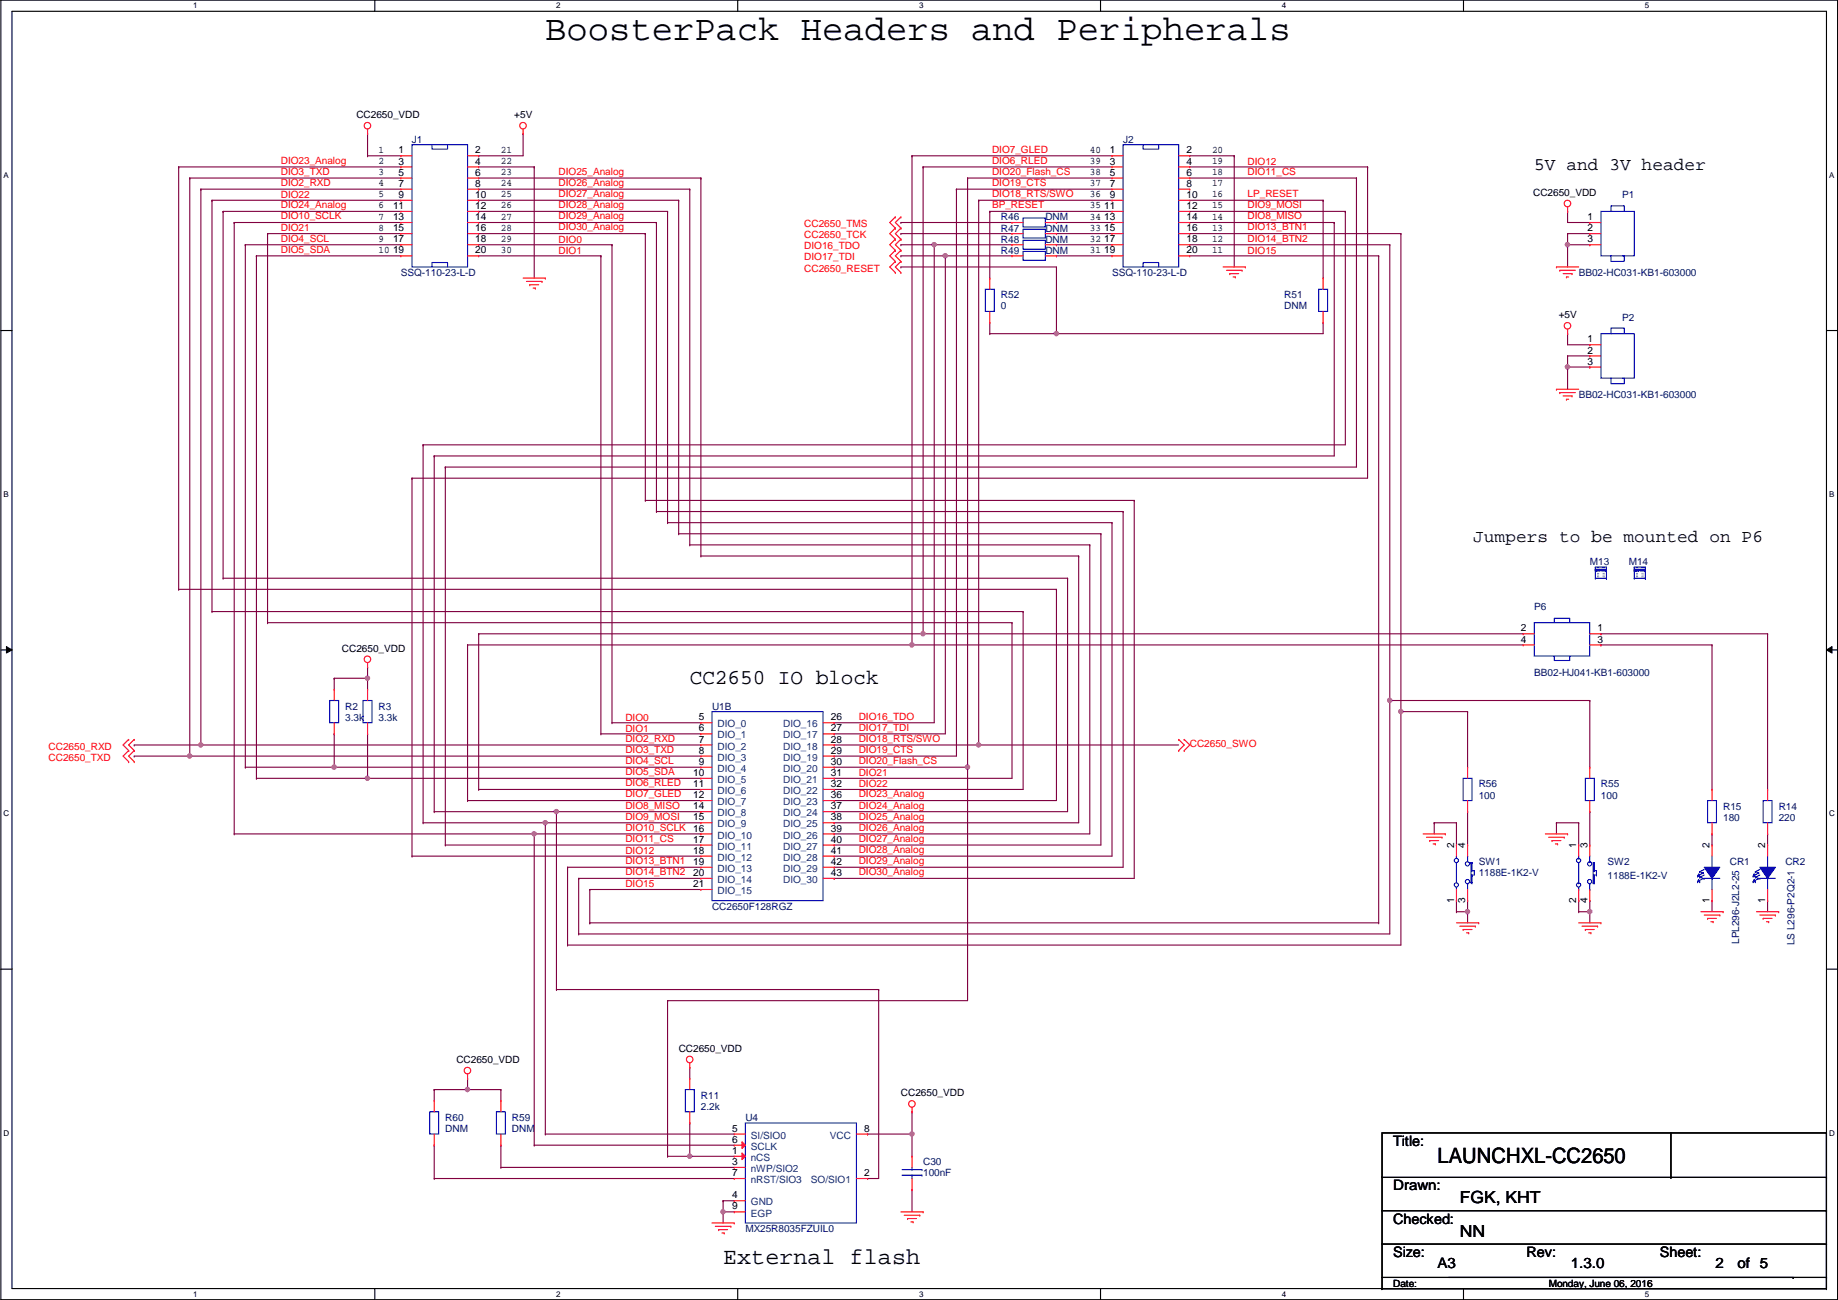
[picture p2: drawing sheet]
<svg xmlns="http://www.w3.org/2000/svg" width="420mm" height="297mm" viewBox="0 0 420 297" stroke-linecap="round" stroke-linejoin="round" font-family="sans-serif">
<path d="M.2 0h419.9v297h-419.9zM2.7 2.6h414.8v291.8h-414.8z" fill="none" stroke="#000" stroke-width=".25"/>
<g fill="#fff">
<path d="M44.2 .3h1v2h-1z"/>
<path d="M44.2 294.7h1v2h-1z"/>
</g>
<path d="M85.7 0v2.6M85.7 294.4v2.6" fill="none" stroke="#000" stroke-width=".25"/>
<g fill="#fff">
<path d="M127.1 .3h1v2h-1z"/>
<path d="M127.1 294.7h1v2h-1z"/>
</g>
<path d="M168.6 0v2.6M168.6 294.4v2.6" fill="none" stroke="#000" stroke-width=".25"/>
<g fill="#fff">
<path d="M210.1 .3h1v2h-1z"/>
<path d="M210.1 294.7h1v2h-1z"/>
</g>
<path d="M251.6 0v2.6M251.6 294.4v2.6" fill="none" stroke="#000" stroke-width=".25"/>
<g fill="#fff">
<path d="M293 .3h1v2h-1z"/>
<path d="M293 294.7h1v2h-1z"/>
</g>
<path d="M334.5 0v2.6M334.5 294.4v2.6" fill="none" stroke="#000" stroke-width=".25"/>
<g fill="#fff">
<path d="M376 .3h1v2h-1z"/>
<path d="M376 294.7h1v2h-1z"/>
<path d="M.8 39h1.2v2h-1.2z"/>
<path d="M418.2 39h1.1v2h-1.1z"/>
<path d="M.8 112h1.2v2h-1.2z"/>
<path d="M418.2 112h1.1v2h-1.1z"/>
</g>
<path d="M.2 75.5h2.5M417.5 75.5h2.6" fill="none" stroke="#000" stroke-width=".25"/>
<g fill="#fff">
<path d="M.8 185h1.3v1.9h-1.3z"/>
<path d="M418.2 185h1.2v1.9h-1.2z"/>
</g>
<path d="M.2 148.5h2.5M417.5 148.5h2.6" fill="none" stroke="#000" stroke-width=".25"/>
<path d="M1.5 147.7l1.2 .8-1.2 .7zM417.5 148.5l1.3-.8v1.5z" fill="#000"/>
<path d="M1.5 147.7l1.2 .8-1.2 .7zM417.5 148.5l1.3-.8v1.5z" fill="none" stroke="#000" stroke-width=".23"/>
<g fill="#fff">
<path d="M.8 257.9h1.3v2h-1.3z"/>
<path d="M418.2 257.9h1.2v2h-1.2z"/>
</g>
<path d="M.2 221.4h2.5M417.5 221.4h2.6" fill="none" stroke="#000" stroke-width=".25"/>
<path d="M358.3 53.4h.1M358.3 55.9h.1M358.3 53.4h5.1M358.3 53.4v7.6M358.3 55.9h5.1M363.4 53.4h.1M363.4 55.9h.1" fill="none" stroke="#800040" stroke-width=".25"/>
<circle cx="358.3" cy="55.9" r=".49" fill="#f0f"/>
<circle cx="358.3" cy="55.9" r=".49" fill="none" stroke="#f0f" stroke-width=".25"/>
<g fill="none" stroke="#800040" stroke-width=".25">
<path d="M213.6 55.9h.1M213.6 55.9h17.7M216.1 58.5h.1M216.1 58.5h15.2M358.3 81.3h.1M358.3 81.3h5.1M358.3 81.3v2.6M363.4 81.3h.1M190.7 170.2h.1M190.7 170.2h33M208.5 254h.1M208.5 254v5.1"/>
<path d="M208.5 271.8h.1M208.5 271.8v5.1"/>
</g>
<circle cx="358.3" cy="83.8" r=".49" fill="#f0f"/>
<circle cx="358.3" cy="83.8" r=".49" fill="none" stroke="#f0f" stroke-width=".25"/>
<g fill="none" stroke="#800040" stroke-width=".25">
<path d="M84 30.5h.1M84 35.6h.1M84 30.5v5.1M84 35.6h7.6M109.4 38.1h12.7M119.6 30.5h.1M119.6 30.5v5.1M122.1 38.1h.1M272 35.6h10.1M282.1 35.6h.1M43.4 40.7h.1M43.4 40.7h48.2"/>
<path d="M45.9 43.2h.1M45.9 43.2h45.7M53.5 50.8h.1M53.5 50.8h38.1M56.1 55.9h.1M56.1 55.9h35.5M58.6 58.5h.1M58.6 58.5h33M109.4 50.8h40.7M109.4 53.4h38.1M109.4 55.9h30.5M109.4 58.5h28"/>
<path d="M137.4 58.5h.1M139.9 55.9h.1M147.5 53.4h.1M150.1 50.8h.1M223.7 45.8h.1M223.7 45.8h30.5M272 50.8h33M272 40.7h38.1M272 48.3h35.5M305 50.8h.1M307.5 48.3h.1M310.1 40.7h.1"/>
<path d="M358.3 83.9h.1M358.3 83.9h5.1M358.3 83.9v5M363.4 83.9h.1M94.2 109.3h.1M94.2 109.3h218.4M99.3 104.2h.1M99.3 104.2h205.7M101.8 106.7h.1M101.8 106.7h208.3M51 132.1h.1M51 132.1h193"/>
<path d="M129.7 198.2h.1M129.7 198.2h30.5M129.7 215.9h.1M129.7 215.9h190.5M132.3 200.7h.1M132.3 200.7h27.9M157.7 256.6h.1M157.7 256.6v7.6"/>
</g>
<circle cx="157.7" cy="264.2" r=".49" fill="#f0f"/>
<circle cx="157.7" cy="264.2" r=".49" fill="none" stroke="#f0f" stroke-width=".25"/>
<path d="M124.7 259.1h.1M124.7 259.1h43.1M157.7 243.9h.1M157.7 243.9v2.5M122.1 261.7h.1M122.1 261.7h45.7M152.6 264.2h.1M152.6 264.2h15.2M157.7 264.2h.1M165.3 274.4h.1M165.3 274.4h2.5M165.3 274.4v2.5" fill="none" stroke="#800040" stroke-width=".25"/>
<circle cx="165.3" cy="276.9" r=".49" fill="#f0f"/>
<circle cx="165.3" cy="276.9" r=".49" fill="none" stroke="#f0f" stroke-width=".25"/>
<path d="M198.3 259.1h.1M198.3 259.1h10.2M208.5 259.1h.1M208.5 259.1v5.1M165.3 276.9h.1M165.3 276.9h2.5M165.3 276.9v2.5M198.3 269.3h.1M198.3 269.3h2.6" fill="none" stroke="#800040" stroke-width=".25"/>
<circle cx="208.5" cy="259.1" r=".49" fill="#f0f"/>
<circle cx="208.5" cy="259.1" r=".49" fill="none" stroke="#f0f" stroke-width=".25"/>
<g fill="none" stroke="#800040" stroke-width=".25">
<path d="M53.5 50.8h.1M53.5 50.8v139.7M305 50.8h.1M305 50.8v53.4M307.5 48.3h.1M307.5 48.3v53.3M310.1 40.7h.1M310.1 40.7v66M358.3 48.3h.1M358.3 48.3v2.5h5.1M363.4 50.8h.1M358.3 76.2h.1"/>
<path d="M358.3 76.2v2.6h5.1M363.4 78.8h.1M30.7 170.2h.1M30.7 172.8h.1M30.7 170.2h15.2M30.7 172.8h12.7M190.7 165.1h.1M190.7 167.7h.1M190.7 165.1h22.9M190.7 167.7h25.4M53.5 190.5h.1M53.5 190.5h68.6"/>
<path d="M96.7 188h.1M96.7 188h28M129.7 198.2h.1M129.7 198.2v17.7"/>
</g>
<circle cx="124.6" cy="188" r=".49" fill="#f0f"/>
<circle cx="124.6" cy="188" r=".49" fill="none" stroke="#f0f" stroke-width=".25"/>
<path d="M96.7 101.6h.1M96.7 101.6v86.4M96.7 101.6h210.8M99.3 185.5h.1M99.3 185.5h27.9" fill="none" stroke="#800040" stroke-width=".25"/>
<circle cx="127.2" cy="185.4" r=".49" fill="#f0f"/>
<circle cx="127.2" cy="185.4" r=".49" fill="none" stroke="#f0f" stroke-width=".25"/>
<path d="M122.1 190.5h.1M122.1 190.5v71.2" fill="none" stroke="#800040" stroke-width=".25"/>
<circle cx="122.1" cy="190.5" r=".49" fill="#f0f"/>
<circle cx="122.1" cy="190.5" r=".49" fill="none" stroke="#f0f" stroke-width=".25"/>
<g fill="none" stroke="#800040" stroke-width=".25">
<path d="M99.3 104.2h.1M99.3 104.2v81.3M101.8 106.7h.1M101.8 106.7v86.4M391.4 147.4h.1M391.4 147.4v33M404.1 144.8h.1M404.1 144.8v35.6M101.8 193.1h.1M101.8 193.1h58.4M122.1 190.5h.1M122.1 190.5h38.1"/>
<path d="M124.7 188h.1M124.7 188v71.1M124.7 188h35.5M391.4 190.5h.1M391.4 190.5v2.6M404.1 190.5h.1M404.1 190.5v2.6M360.9 205.8h.1M360.9 205.8v2.5M363.4 208.3h.1M363.4 205.8h.1M363.4 205.8v5.1"/>
<path d="M391.4 205.8h.1M391.4 205.8v2.5M404.1 205.8h.1M404.1 205.8v2.5"/>
</g>
<circle cx="363.4" cy="208.3" r=".49" fill="#f0f"/>
<circle cx="363.4" cy="208.3" r=".49" fill="none" stroke="#f0f" stroke-width=".25"/>
<g fill="none" stroke="#800040" stroke-width=".25">
<path d="M109.4 35.6h.1M109.4 35.6h10.2M213.6 55.9h.1M213.6 55.9v109.2M109.4 144.8h.1M109.4 144.8h101.6M366 147.4h.1M366 144.8h.1M366 144.8h38.1M366 147.4h25.4M335.5 162.6h.1M335.5 162.6v12.7"/>
<path d="M363.4 160.1h.1M363.4 160.1v15.2M335.5 208.3h.1M335.5 208.3v2.6M360.9 208.3h.1M360.9 208.3h2.5"/>
</g>
<circle cx="213.5" cy="55.9" r=".49" fill="#f0f"/>
<circle cx="213.5" cy="55.9" r=".49" fill="none" stroke="#f0f" stroke-width=".25"/>
<path d="M216.1 58.5h.1M216.1 58.5v109.2" fill="none" stroke="#800040" stroke-width=".25"/>
<circle cx="216.1" cy="58.4" r=".49" fill="#f0f"/>
<circle cx="216.1" cy="58.4" r=".49" fill="none" stroke="#f0f" stroke-width=".25"/>
<path d="M45.9 43.2h.1M45.9 43.2v127" fill="none" stroke="#800040" stroke-width=".25"/>
<circle cx="45.9" cy="170.2" r=".49" fill="#f0f"/>
<circle cx="45.9" cy="170.2" r=".49" fill="none" stroke="#f0f" stroke-width=".25"/>
<path d="M43.4 40.7h.1M43.4 40.7v132.1M45.9 170.2h.1M45.9 170.2h114.3" fill="none" stroke="#800040" stroke-width=".25"/>
<circle cx="43.4" cy="172.7" r=".49" fill="#f0f"/>
<circle cx="43.4" cy="172.7" r=".49" fill="none" stroke="#f0f" stroke-width=".25"/>
<g fill="none" stroke="#800040" stroke-width=".25">
<path d="M106.9 147.4h.1M106.9 147.4v35.5M109.4 144.8h.1M109.4 144.8v35.6M211 144.8h.1M211 144.8h137.2M43.4 172.8h.1M43.4 172.8h116.8M106.9 182.9h.1M106.9 182.9h53.3M109.4 180.4h.1M109.4 180.4h50.8"/>
<path d="M190.7 182.9h.1M190.7 185.5h.1M190.7 188h.1M190.7 190.5h.1M190.7 193.1h.1M190.7 195.6h.1M190.7 198.2h.1M190.7 182.9h50.8M190.7 185.5h53.3M190.7 188h55.9M190.7 190.5h58.4M190.7 193.1h61"/>
<path d="M190.7 195.6h63.5M190.7 198.2h66"/>
</g>
<circle cx="211" cy="144.8" r=".49" fill="#f0f"/>
<circle cx="211" cy="144.8" r=".49" fill="none" stroke="#f0f" stroke-width=".25"/>
<path d="M223.7 45.8h.1M223.7 45.8v124.4M134.8 203.2h.1M134.8 203.2h25.4" fill="none" stroke="#800040" stroke-width=".25"/>
<circle cx="223.7" cy="170.2" r=".49" fill="#f0f"/>
<circle cx="223.7" cy="170.2" r=".49" fill="none" stroke="#f0f" stroke-width=".25"/>
<g fill="none" stroke="#800040" stroke-width=".25">
<path d="M56.1 55.9h.1M56.1 55.9v119.4M58.6 58.5h.1M58.6 58.5v119.3M137.4 58.5h.1M137.4 58.5v109.2M139.9 55.9h.1M139.9 55.9v109.2M205.9 50.8h.1M205.9 53.4h.1M205.9 50.8h25.4M205.9 53.4h25.4"/>
<path d="M272 45.8h30.5M302.5 45.8h.1M94.2 109.3h.1M94.2 109.3v86.3M56.1 175.3h.1M56.1 175.3h20.3M58.6 177.8h.1M58.6 177.8h25.4M137.4 167.7h.1M137.4 167.7h22.8M139.9 165.1h.1M139.9 165.1h20.3"/>
<path d="M190.7 177.8h.1M190.7 175.3h.1M190.7 175.3h30.5M190.7 177.8h40.6M94.2 195.6h.1M94.2 195.6h66M127.2 185.5h.1M127.2 185.5v40.6M127.2 185.5h33M190.7 180.4h.1M190.7 180.4h43.2M127.2 226.1h.1"/>
<path d="M127.2 226.1h73.7M200.9 226.1h.1M200.9 226.1v43.2"/>
</g>
<circle cx="221.2" cy="175.3" r=".49" fill="#f0f"/>
<circle cx="221.2" cy="175.3" r=".49" fill="none" stroke="#f0f" stroke-width=".25"/>
<g fill="none" stroke="#800040" stroke-width=".25">
<path d="M122.1 38.1h.1M122.1 38.1v25.4M282.1 35.6h.1M282.1 35.6v25.4M205.9 55.9h.1M205.9 58.5h.1M205.9 55.9h7.7M205.9 58.5h10.2M218.6 43.2h.1M218.6 43.2v129.6h-27.9M221.2 40.7h.1M221.2 40.7v134.6"/>
<path d="M241.5 50.8h.1M241.5 53.4h.1M241.5 55.9h.1M241.5 58.5h.1M241.5 55.9h12.7M241.5 58.5h12.7M241.5 50.8h12.7M241.5 53.4h12.7M302.5 45.8h.1M302.5 45.8v17.7M205.9 61h.1M205.9 61h35.6v15.2"/>
<path d="M226.3 76.2h.1M226.3 76.2h15.2M241.5 76.2h.1M233.9 139.7h.1M233.9 139.7v40.7M231.3 142.3h.1M231.3 142.3v35.5M190.7 172.8h.1M190.7 200.7h.1M190.7 200.7h68.6M332.9 205.8h.1M332.9 208.3h.1"/>
<path d="M332.9 205.8v2.5M335.5 205.8h.1M335.5 205.8v2.5h-2.6M152.6 228.6h.1M152.6 228.6h68.6M152.6 228.6v35.6"/>
</g>
<circle cx="335.5" cy="208.3" r=".49" fill="#f0f"/>
<circle cx="335.5" cy="208.3" r=".49" fill="none" stroke="#f0f" stroke-width=".25"/>
<g fill="none" stroke="#800040" stroke-width=".25">
<path d="M40.8 38.1h.1M40.8 38.1v96.6M40.8 38.1h50.8M208.5 35.6h.1M208.5 35.6h45.7M208.5 35.6v111.8M51 48.3h.1M51 48.3v83.8M51 48.3h40.6M147.5 53.4h.1M147.5 53.4v60.9M150.1 50.8h.1"/>
<path d="M150.1 50.8v66.1M218.6 43.2h.1M218.6 43.2h35.6M221.2 40.7h.1M221.2 40.7h33M147.5 114.3h.1M147.5 114.3h111.8M150.1 116.9h.1M150.1 116.9h106.6M152.6 119.4h.1M152.6 119.4h101.6M256.7 116.9h.1"/>
<path d="M256.7 116.9v81.3M259.3 114.3h.1M259.3 114.3v86.4M40.8 134.7h.1M40.8 134.7h200.7M48.5 139.7h.1M48.5 139.7h185.4M155.1 122h.1M155.1 122h96.6M157.7 124.5h.1M157.7 124.5h91.4M241.5 134.7h.1"/>
<path d="M241.5 134.7v48.2M244 132.1h.1M244 132.1v53.4M246.6 127h.1M246.6 127v61M249.1 124.5h.1M249.1 124.5v66M251.7 122h.1M251.7 122v71.1M61.2 142.3h.1M61.2 142.3h170.1M106.9 147.4h.1"/>
<path d="M106.9 147.4h241.3M208.5 147.4h.1M221.2 175.3h.1M221.2 175.3v53.3M223.7 170.2h.1M223.7 170.2h45.7M327.9 188h.1M327.9 188h5M327.9 188v2.5M332.9 188h.1M332.9 188v5.1M335.5 185.5h.1"/>
<path d="M335.5 185.5v7.6M355.8 188h.1M355.8 188v2.5M355.8 188h5.1M360.9 188h.1M360.9 188v5.1M363.4 185.5h.1M363.4 185.5v7.6M132.3 213.4h.1M132.3 200.7h.1M132.3 213.4h185.4M132.3 200.7v12.7"/>
</g>
<circle cx="208.5" cy="147.3" r=".49" fill="#f0f"/>
<circle cx="208.5" cy="147.3" r=".49" fill="none" stroke="#f0f" stroke-width=".25"/>
<path d="M211 38.1h.1M211 38.1h43.2M211 38.1v106.7M272 38.1h40.6M312.6 38.1h.1M312.6 38.1v71.2M272 53.4h48.2M320.2 53.4h.1M320.2 53.4v109.2M254.2 119.4h.1M254.2 119.4v76.2M320.2 162.6h.1" fill="none" stroke="#800040" stroke-width=".25"/>
<circle cx="320.2" cy="162.6" r=".49" fill="#f0f"/>
<circle cx="320.2" cy="162.6" r=".49" fill="none" stroke="#f0f" stroke-width=".25"/>
<path d="M272 55.9h45.7M317.7 55.9h.1M317.7 55.9v104.2M317.7 160.1h.1M320.2 162.6h.1M320.2 162.6h15.3" fill="none" stroke="#800040" stroke-width=".25"/>
<circle cx="317.7" cy="160" r=".49" fill="#f0f"/>
<circle cx="317.7" cy="160" r=".49" fill="none" stroke="#f0f" stroke-width=".25"/>
<g fill="none" stroke="#800040" stroke-width=".25">
<path d="M272 58.5h43.2M315.2 58.5h.1M315.2 58.5v152.4M76.4 155h.1M76.4 155v2.5M84 152.4h.1M84 152.4v2.6h-7.6M317.7 160.1h.1M317.7 160.1h45.7M317.7 160.1v53.3M320.2 162.6h.1M320.2 162.6v53.3"/>
<path d="M134.8 210.9h.1M134.8 210.9h180.4M134.8 203.2v7.7M315.2 210.9h.1"/>
</g>
<circle cx="84" cy="155" r=".49" fill="#f0f"/>
<circle cx="84" cy="155" r=".49" fill="none" stroke="#f0f" stroke-width=".25"/>
<g fill="none" stroke="#800040" stroke-width=".25">
<path d="M48.5 45.8h.1M48.5 45.8h43.1M48.5 45.8v93.9M61.2 53.4h.1M61.2 53.4v88.9M61.2 53.4h30.4M109.4 48.3h.1M109.4 45.8h.1M109.4 43.2h.1M109.4 45.8h45.7M109.4 48.3h43.2M109.4 43.2h48.3"/>
<path d="M109.4 40.7h50.8M152.6 48.3h.1M152.6 48.3v71.1M155.1 45.8h.1M155.1 45.8v76.2M157.7 43.2h.1M157.7 43.2v81.3M160.2 40.7h.1M160.2 40.7v86.3M160.2 127h.1M160.2 127h86.4M84 155h.1"/>
<path d="M84 155v2.5M84 167.7h.1M84 177.8h.1M84 167.7v10.1M84 177.8h76.2"/>
</g>
<circle cx="84" cy="177.8" r=".49" fill="#f0f"/>
<circle cx="84" cy="177.8" r=".49" fill="none" stroke="#f0f" stroke-width=".25"/>
<path d="M76.4 167.7h.1M76.4 175.3h.1M76.4 167.7v7.6M76.4 175.3h83.8" fill="none" stroke="#800040" stroke-width=".25"/>
<circle cx="76.4" cy="175.3" r=".49" fill="#f0f"/>
<circle cx="76.4" cy="175.3" r=".49" fill="none" stroke="#f0f" stroke-width=".25"/>
<path d="M226.3 48.3h.1M226.3 48.3h27.9M226.3 48.3v15.2M226.3 73.7h.1M226.3 73.7v2.5M241.5 76.2h.1M302.5 73.7h.1M302.5 73.7v2.5h-61" fill="none" stroke="#800040" stroke-width=".25"/>
<circle cx="241.5" cy="76.2" r=".49" fill="#f0f"/>
<circle cx="241.5" cy="76.2" r=".49" fill="none" stroke="#f0f" stroke-width=".25"/>
<g fill="none" stroke="#800040" stroke-width=".25">
<path d="M99.3 249h.1M99.3 249v2.5M99.3 249h15.2M106.9 246.4h.1M106.9 249h.1M106.9 246.4v2.6M114.5 249h.1M114.5 249v2.5M99.3 269.3h.1M99.3 261.7h.1M99.3 269.3h68.5M99.3 261.7v7.6"/>
<path d="M114.5 266.7h.1M114.5 261.7h.1M114.5 266.7h53.3M114.5 261.7v5"/>
</g>
<circle cx="106.9" cy="248.9" r=".49" fill="#f0f"/>
<circle cx="106.9" cy="248.9" r=".49" fill="none" stroke="#f0f" stroke-width=".25"/>
<g fill="none" stroke="#f00" stroke-width=".25">
<path d="M84 30.5h.1M84 29.5v1M119.6 30.5h.1M119.6 29.5v1M204.7 59.7h.1M204.7 57.2h.1M204.7 54.7h.1M204.7 52.1h.1M204.7 49.6h.1M204.7 59.7l-1.3 1.3 1.3 1.3M204.7 57.2l-1.3 1.3 1.3 1.2M204.7 54.7l-1.3 1.2 1.3 1.3"/>
<path d="M204.7 52.1l-1.3 1.3 1.3 1.3M204.7 49.6l-1.3 1.2 1.3 1.3M205.9 59.7h.1M205.9 57.2h.1M205.9 54.7h.1M205.9 52.1h.1M205.9 49.6h.1M205.9 59.7l-1.2 1.3 1.2 1.3M205.9 57.2l-1.2 1.3 1.2 1.2M205.9 54.7l-1.2 1.2 1.2 1.3M205.9 52.1l-1.2 1.3 1.2 1.3M205.9 49.6l-1.2 1.2 1.2 1.3"/>
<path d="M231.3 53.4h.1M231.3 53.4h2.6M239 53.4h2.5M241.5 53.4h.1M358.3 48.3h.1M358.3 47.3v1M119.6 63.5h5.1M120.3 64.3h3.6M121.1 65.1h.1M121.1 65.1h2M121.9 65.8h.5M122.4 65.8h.1"/>
<path d="M123.9 64.3h.1M124.7 63.5h.1M204.7 62.3h.1M205.9 62.3h.1M279.6 61h5.1M280.4 61.8h3.5M281.1 62.5h.1M281.1 62.5h2.1M281.9 63.3h.5M282.4 63.3h.1M283.9 61.8h.1M284.7 61h.1"/>
<path d="M355.8 61h.1M355.8 61h5.1M356.6 61.8h.1M356.6 61.8h3.5M357.3 62.5h2.1M358.1 63.3h.1M358.1 63.3h.5M358.3 76.2h.1M358.3 75.2v1M359.4 62.5h.1M355.8 88.9h.1M355.8 88.9h5.1"/>
<path d="M356.6 89.7h.1M356.6 89.7h3.5M357.3 90.5h2.1M358.1 91.2h.1M358.1 91.2h.5M359.4 90.5h.1M84 152.4h.1M84 151.4v1M29.4 171.5h.1M29.4 174h.1M29.4 169h.1M29.4 171.5l-1.3 1.3 1.3 1.2"/>
<path d="M29.4 169l-1.3 1.2 1.3 1.3M30.7 171.5h.1M30.7 174h.1M30.7 169h.1M30.7 171.5l-1.3 1.3 1.3 1.2M30.7 169l-1.3 1.2 1.3 1.3M269.4 171.5h.1M269.4 169h.1M269.4 169l1.3 1.2-1.3 1.3M270.7 171.5h.1M270.7 169h.1M270.7 169l1.3 1.2-1.3 1.3"/>
<path d="M363.4 175.3h.1M363.4 175.3v2.5M325.3 190.5h5.1M326.1 191.3h3.5M326.8 192.1h.1M326.8 192.1h2.1M327.6 192.8h.5M328.1 192.8h.1M329.6 191.3h.1M330.4 190.5h.1M353.3 190.5h5M354 191.3h3.6"/>
<path d="M354.8 192.1h.1M354.8 192.1h2M355.5 192.8h.6M356.1 192.8h.1M357.6 191.3h.1M358.3 190.5h.1M363.4 185.5h.1M363.4 182.9v2.6M391.4 190.5h.1M391.4 180.4h.1M391.4 180.4v2.5M391.4 188v2.5"/>
<path d="M332.9 210.9h5.1M333.7 211.6h3.6M334.5 212.4h.1M334.5 212.4h2M335.2 213.1h.5M335.7 213.1h.1M337.3 211.6h.1M338 210.9h.1M360.9 210.9h5.1M361.6 211.6h3.6M362.4 212.4h.1M362.4 212.4h2"/>
<path d="M363.2 213.1h.5M363.7 213.1h.1M365.2 211.6h.1M366 210.9h.1M388.8 208.3h5.1M389.6 209.1h3.5M390.3 209.8h.1M390.3 209.8h2.1M391.1 210.6h.5M391.6 210.6h.1M393.1 209.1h.1M393.9 208.3h.1"/>
<path d="M401.5 208.3h5.1M402.3 209.1h3.5M403 209.8h.1M403 209.8h2.1M403.8 210.6h.5M404.3 210.6h.1M405.8 209.1h.1M406.6 208.3h.1M106.9 246.4h.1M106.9 245.4v1M157.7 243.9h.1M157.7 242.9v1"/>
<path d="M208.5 254h.1M208.5 253v1M162.8 279.4h5M167.8 279.4h.1M205.9 276.9h5.1M206.7 277.7h3.6M207.5 278.4h.1M207.5 278.4h2M208.2 279.2h.5M208.7 279.2h.1M210.3 277.7h.1M211 276.9h.1"/>
<path d="M163.5 280.2h3.6M164.3 281h.1M164.3 281h2M165 281.7h.6M165.6 281.7h.1M167.1 280.2h.1"/>
<circle cx="84" cy="28.7" r=".75"/>
<circle cx="119.6" cy="28.7" r=".75"/>
<circle cx="358.3" cy="46.5" r=".75"/>
<circle cx="358.3" cy="74.4" r=".75"/>
<circle cx="84" cy="150.6" r=".75"/>
<circle cx="106.9" cy="244.6" r=".75"/>
<circle cx="157.7" cy="242.1" r=".75"/>
<circle cx="208.5" cy="252.2" r=".75"/>
</g>
<g fill="none" stroke="#000" stroke-width=".25">
<path d="M315.9 258.9h101.6v33h-101.6zM382 258.9v10.1M315.9 269h101.6M315.9 276.6h101.6M382 269h.1M417.5 269h.1M417.5 276.6h.1M315.9 294.4h.1M315.9 284.3h101.6M315.9 291.9v2.5M315.9 294.4h101.6M331.2 291.9h78.7"/>
<path d="M409.9 291.9h.1M417.5 284.3h.1M417.5 294.4h.1M417.5 291.9h.1M417.5 291.9v2.5"/>
</g>
<g fill="none" stroke="#00f" stroke-width=".25">
<path d="M233.9 52.4h5.1v2h-5.1zM364.7 129.6h.1M364.7 132.1h.1M364.7 130.3h.1M364.7 130.1h.1M364.7 132.1h2.5M364.7 129.6h2.5v.5M364.7 130.3h2.5v1.8M364.7 129.6v.5M364.7 130.3v1.8M364.7 130.1h2.5M364.9 130.3h.1"/>
<path d="M364.9 130.1v.2M365.7 130.3h.1M365.7 130.1v.2M366.2 130.3h.1M366.2 130.1v.2M367 130.3h.1M367 130.1v.2M367.2 132.1h.1M367.2 130.1h.1M362.4 177.8h2v5.1h-2zM390.3 182.9h2.1v5.1h-2.1zM170.4 256.6h25.4v22.8h-25.4z"/>
</g>
<path d="M365.2 129.6v2.5M365.2 132.1h.1M365.5 129.6v2.5M365.5 132.1h.1M366.5 129.6v2.5M366.5 132.1h.1M366.7 129.6v2.5M366.7 132.1h.1" fill="none" stroke="#00f" stroke-width=".25" stroke-dasharray="0 .5"/>
<path d="M169.6 263.4l.8 .8-.8 .8z" fill="#f00"/>
<path d="M167.8 259.1h.1M167.8 259.1h2.6M167.8 264.2h.1M167.8 266.7h.1M167.8 274.4h.1M167.8 264.2h2.6M167.8 266.7h2.6M167.8 274.4h2.6M169.6 263.4l.8 .8-.8 .8zM195.8 269.3h2.5M198.3 269.3h.1" fill="none" stroke="#f00" stroke-width=".25"/>
<path d="M169.6 260.9l.8 .8-.8 .7z" fill="#f00"/>
<g fill="none" stroke="#f00" stroke-width=".25">
<path d="M254.2 35.6h.1M254.2 38.1h.1M254.2 35.6h2.5M254.2 38.1h2.5M269.4 35.6h2.6M269.4 38.1h2.6M272 35.6h.1M272 38.1h.1M231.3 55.9h.1M231.3 55.9h2.6M239 55.9h2.5M241.5 55.9h.1"/>
<path d="M254.2 40.7h.1M254.2 43.2h.1M254.2 45.8h.1M254.2 48.3h.1M254.2 50.8h.1M254.2 53.4h.1M254.2 55.9h.1M254.2 58.5h.1M254.2 40.7h2.5M254.2 43.2h2.5M254.2 45.8h2.5M254.2 48.3h2.5"/>
<path d="M254.2 50.8h2.5M254.2 53.4h2.5M254.2 55.9h2.5M254.2 58.5h2.5M269.4 40.7h2.6M269.4 43.2h2.6M269.4 45.8h2.6M269.4 48.3h2.6M269.4 50.8h2.6M269.4 53.4h2.6M269.4 55.9h2.6M269.4 58.5h2.6"/>
<path d="M272 40.7h.1M272 43.2h.1M272 45.8h.1M272 48.3h.1M272 50.8h.1M272 53.4h.1M272 55.9h.1M272 58.5h.1M335.5 175.3h.1M335.5 175.3v2.5M332.9 193.1h.1M332.9 193.1v2.5"/>
<path d="M335.5 185.5h.1M335.5 193.1h.1M335.5 182.9v2.6M335.5 193.1v2.5M332.9 205.8h.1M332.9 203.2v2.6M335.5 205.8h.1M335.5 203.2v2.6M195.8 259.1h2.5M198.3 259.1h.1M167.8 261.7h.1M167.8 269.3h.1"/>
<path d="M167.8 276.9h.1M167.8 261.7h2.6M167.8 269.3h2.6M167.8 276.9h2.6M169.6 260.9l.8 .8-.8 .7zM208.5 264.2h.1M208.5 271.8h.1M208.5 264.2v2.5M208.5 269.3v2.5"/>
</g>
<g fill="none" stroke="#00f" stroke-width=".25">
<path d="M256.7 33.1h12.7v27.9h-12.7zM261.3 33.1v1h3.6v-1M233.9 54.9h5.1v2h-5.1zM261.3 61v-1h3.6v1M373.6 129.6h.1M373.6 132.1h.1M373.6 130.3h.1M373.6 130.1h.1M373.6 132.1h2.5M373.6 129.6h2.5v.5M373.6 130.3h2.5v1.8M373.6 129.6v.5"/>
<path d="M373.6 130.3v1.8M373.6 130.1h2.5M373.8 130.3h.1M373.8 130.1v.2M374.6 130.3h.1M374.6 130.1v.2M375.1 130.3h.1M375.1 130.1v.2M375.9 130.3h.1M375.9 130.1v.2M376.1 132.1h.1M376.1 130.1h.1"/>
<path d="M334.5 177.8h2v5.1h-2zM332.9 197.1h.1M332.9 195.6h.1M332.9 195.6v.5M332.9 197.1v4.6M335.5 195.6h.1M335.5 195.6v1.3M336.2 197.1h.1M336.2 197.1h.3M336.2 197.1v4.6h.3M336.5 197.1h.1M336.5 199.9h.1"/>
<path d="M336.5 198.9h.1M336.5 197.1v1.8M336.5 199.9v1.8M336.5 198.9h.5M337 198.9h.1M337 198.9v1h-.5M332.9 202.7h.1M332.9 202.7v.5M335.5 202h.1M335.5 202v1.2M336.5 201.7h.1M389.6 200.7h.1"/>
<path d="M389.6 200.7h3.5M206.2 268.5h4.6M206.2 267.3h4.6M208.5 267.3h.1M208.5 268.5h.1M208.5 266.7v.6M208.5 268.5v.8M210.8 268.5h.1M210.8 267.3h.1"/>
<circle cx="332.9" cy="196.6" r=".49"/>
<circle cx="335.5" cy="197.4" r=".49"/>
<circle cx="332.9" cy="202.2" r=".49"/>
<circle cx="335.5" cy="201.4" r=".49"/>
</g>
<path d="M374.1 129.6v2.5M374.1 132.1h.1M374.3 129.6v2.5M374.3 132.1h.1M375.4 129.6v2.5M375.4 132.1h.1M375.6 129.6v2.5M375.6 132.1h.1" fill="none" stroke="#00f" stroke-width=".25" stroke-dasharray="0 .5"/>
<path d="M389.6 198.2h3.5l-1.7 2.5z" fill-rule="evenodd" fill="#00f"/>
<g fill="none" stroke="#00f" stroke-width=".25">
<path d="M94.2 33.1h12.7v27.9h-12.7zM98.8 33.1v1h3.5v-1M233.9 57.4h5.1v2.1h-5.1zM366 48.3h7.6v10.2h-7.6zM368.2 58.5v1.2h3.1v-1.2h-.3M368.5 48.3h-.3v-1.3h3.1v1.3M98.8 61v-1h3.5v1M301.4 66.1h2.1v5.1h-2.1zM350.7 142.3h12.7v7.6h-12.7zM355.3 142.3v-1h3.5v1M355.3 149.9v1h3.5v-1M162.8 162.6h25.4v43.2h-25.4z"/>
<path d="M388.3 199.7h.1M388.3 199.7l-.2 .5M388.6 199.2h.1M388.6 199.2l.7 .2M389.3 199.4h.1M389.3 199.4l-1.2 .8M389.6 198.2h3.5l-1.7 2.5zM389.6 198.7l-1 .5M389.6 199.9l-1 .5M391.4 198.2h.1M391.4 195.6v2.6M388.1 200.2h.1"/>
<path d="M388.1 201.5h.1M388.1 200.2h.5M388.1 201.5h.5M388.3 201h.1M388.3 201l-.2 .5M388.6 200.2h.1M388.6 201.5h.1M388.6 200.4h.1M388.6 200.4l.7 .3M389.3 200.7h.1M389.3 200.7l-1.2 .8M391.4 200.7h.1"/>
<path d="M391.4 200.7v2.5M402.3 200.7h.1M402.3 200.7h3.5M98.2 254h2.1v5.1h-2.1z"/>
</g>
<g fill="none" stroke="#f00" stroke-width=".25">
<path d="M91.6 35.6h.1M91.6 38.1h.1M91.6 35.6h2.6M91.6 38.1h2.6M106.9 35.6h2.5M106.9 38.1h2.5M109.4 35.6h.1M109.4 38.1h.1M91.6 40.7h.1M91.6 43.2h.1M91.6 45.8h.1M91.6 48.3h.1"/>
<path d="M91.6 50.8h.1M91.6 53.4h.1M91.6 55.9h.1M91.6 58.5h.1M91.6 58.5h2.6M91.6 50.8h2.6M91.6 53.4h2.6M91.6 55.9h2.6M91.6 40.7h2.6M91.6 43.2h2.6M91.6 45.8h2.6M91.6 48.3h2.6"/>
<path d="M106.9 58.5h2.5M106.9 50.8h2.5M106.9 53.4h2.5M106.9 55.9h2.5M106.9 40.7h2.5M106.9 43.2h2.5M106.9 45.8h2.5M106.9 48.3h2.5M109.4 40.7h.1M109.4 43.2h.1M109.4 45.8h.1M109.4 48.3h.1"/>
<path d="M109.4 50.8h.1M109.4 53.4h.1M109.4 55.9h.1M109.4 58.5h.1M231.3 58.5h.1M231.3 58.5h2.6M239 58.5h2.5M241.5 58.5h.1M363.4 50.8h.1M363.4 53.4h.1M363.4 55.9h.1M363.4 50.8h2.6"/>
<path d="M363.4 53.4h2.6M363.4 55.9h2.6M302.5 63.5h.1M302.5 73.7h.1M302.5 63.5v2.6M302.5 71.2v2.5M348.2 144.8h.1M348.2 147.4h.1M348.2 144.8h2.5M348.2 147.4h2.5M363.4 144.8h2.6M363.4 147.4h2.6"/>
<path d="M366 144.8h.1M366 147.4h.1M160.2 165.1h.1M160.2 167.7h.1M160.2 170.2h.1M160.2 172.8h.1M160.2 175.3h.1M160.2 177.8h.1M160.2 165.1h2.6M160.2 167.7h2.6M160.2 170.2h2.6M160.2 172.8h2.6"/>
<path d="M160.2 175.3h2.6M160.2 177.8h2.6M188.2 165.1h2.5M188.2 167.7h2.5M188.2 170.2h2.5M188.2 172.8h2.5M188.2 175.3h2.5M188.2 177.8h2.5M190.7 165.1h.1M190.7 167.7h.1M190.7 170.2h.1M190.7 172.8h.1"/>
<path d="M190.7 175.3h.1M190.7 177.8h.1M160.2 180.4h.1M160.2 182.9h.1M160.2 185.5h.1M160.2 188h.1M160.2 190.5h.1M160.2 193.1h.1M160.2 195.6h.1M160.2 198.2h.1M160.2 180.4h2.6M160.2 182.9h2.6"/>
<path d="M160.2 185.5h2.6M160.2 188h2.6M160.2 190.5h2.6M160.2 193.1h2.6M160.2 195.6h2.6M160.2 198.2h2.6M188.2 180.4h2.5M188.2 182.9h2.5M188.2 185.5h2.5M188.2 188h2.5M188.2 190.5h2.5M188.2 193.1h2.5"/>
<path d="M188.2 195.6h2.5M188.2 198.2h2.5M190.7 180.4h.1M190.7 182.9h.1M190.7 185.5h.1M190.7 188h.1M190.7 190.5h.1M190.7 193.1h.1M190.7 195.6h.1M190.7 198.2h.1M391.4 193.1h.1M391.4 193.1v2.5"/>
<path d="M160.2 200.7h.1M160.2 203.2h.1M160.2 200.7h2.6M160.2 203.2h2.6M188.2 200.7h2.5M190.7 200.7h.1M391.4 205.8h.1M391.4 203.2v2.6M99.3 251.5h.1M99.3 251.5v2.5M99.3 259.1v2.6M99.3 261.7h.1"/>
</g>
<path d="M402.3 198.2h3.5l-1.7 2.5z" fill-rule="evenodd" fill="#00f"/>
<g fill="none" stroke="#00f" stroke-width=".25">
<path d="M233.9 49.8h5.1v2.1h-5.1zM225.2 66.1h2.1v5.1h-2.1zM366 76.2h7.6v10.2h-7.6zM368.5 76.2h-.3v-1.2h3.1v1.2M368.2 86.4v1.3h3.1v-1.3h-.3M75.4 160.1h2v5h-2zM83 160.1h2v5h-2zM360.9 196.1h.1M360.9 195.6v.5M360.9 197.1v4.6M363.4 196.9h.1M363.4 195.6v1.3"/>
<path d="M364.4 198.9h.1M364.4 199.9h.1M364.4 197.1h.1M364.4 197.1v1.8M364.4 199.9v1.8M364.4 198.9h.5v1M364.4 199.9h.5M364.4 197.1h-.2v4.6M364.9 199.9h.1M401 199.7h.1M401 199.7l-.2 .5M401.3 199.2h.1"/>
<path d="M401.3 199.2l.7 .2M402 199.4h.1M402 199.4l-1.2 .8M402.3 198.2h3.5l-1.7 2.5zM402.3 198.7l-1 .5M402.3 199.9l-1 .5M403 182.9h2.1v5.1h-2.1zM404.1 198.2h.1M404.1 195.6v2.6M360.9 201.7h.1M360.9 203.2h.1M360.9 202.7v.5"/>
<path d="M363.4 203.2h.1M363.4 202v1.2M364.2 201.7h.1M364.2 201.7h.2M364.4 201.7h.1M400.8 200.2h.1M400.8 201.5h.1M400.8 200.2h.5M400.8 201.5h.5M401 201h.1M401 201l-.2 .5M401.3 200.2h.1"/>
<path d="M401.3 201.5h.1M401.3 200.4h.1M401.3 200.4l.7 .3M402 200.7h.1M402 200.7l-1.2 .8M404.1 200.7h.1M404.1 200.7v2.5M113.5 254h2v5.1h-2zM156.7 249h2v5h-2z"/>
<circle cx="360.9" cy="196.6" r=".49"/>
<circle cx="363.4" cy="197.4" r=".49"/>
<circle cx="360.9" cy="202.2" r=".49"/>
<circle cx="363.4" cy="201.4" r=".49"/>
</g>
<g fill="none" stroke="#f00" stroke-width=".25">
<path d="M231.3 50.8h.1M231.3 50.8h2.6M239 50.8h2.5M241.5 50.8h.1M226.3 73.7h.1M226.3 63.5h.1M226.3 63.5v2.6M226.3 71.2v2.5M363.4 78.8h.1M363.4 78.8h2.6M363.4 81.3h.1M363.4 83.9h.1"/>
<path d="M363.4 81.3h2.6M363.4 83.9h2.6M76.4 157.5h.1M76.4 157.5v2.6M84 157.5h.1M84 157.5v2.6M76.4 167.7h.1M76.4 165.1v2.6M84 167.7h.1M84 165.1v2.6M360.9 193.1h.1M360.9 193.1v2.5"/>
<path d="M363.4 193.1h.1M363.4 193.1v2.5M404.1 193.1h.1M404.1 190.5h.1M404.1 180.4h.1M404.1 180.4v2.5M404.1 188v2.5M404.1 193.1v2.5M360.9 205.8h.1M360.9 203.2v2.6M363.4 205.8h.1M363.4 203.2v2.6"/>
<path d="M404.1 205.8h.1M404.1 203.2v2.6M114.5 251.5h.1M114.5 251.5v2.5M114.5 259.1v2.6M157.7 256.6h.1M157.7 246.4h.1M157.7 246.4v2.6M157.7 254v2.6M114.5 261.7h.1"/>
</g>
<circle cx="358.3" cy="55.9" r=".49" fill="#f0f"/>
<circle cx="358.3" cy="55.9" r=".49" fill="none" stroke="#f0f" stroke-width=".25"/>
<circle cx="358.3" cy="83.8" r=".49" fill="#f0f"/>
<circle cx="358.3" cy="83.8" r=".49" fill="none" stroke="#f0f" stroke-width=".25"/>
<circle cx="157.7" cy="264.2" r=".49" fill="#f0f"/>
<circle cx="157.7" cy="264.2" r=".49" fill="none" stroke="#f0f" stroke-width=".25"/>
<circle cx="165.3" cy="276.9" r=".49" fill="#f0f"/>
<circle cx="165.3" cy="276.9" r=".49" fill="none" stroke="#f0f" stroke-width=".25"/>
<circle cx="208.5" cy="259.1" r=".49" fill="#f0f"/>
<circle cx="208.5" cy="259.1" r=".49" fill="none" stroke="#f0f" stroke-width=".25"/>
<circle cx="124.6" cy="188" r=".49" fill="#f0f"/>
<circle cx="124.6" cy="188" r=".49" fill="none" stroke="#f0f" stroke-width=".25"/>
<circle cx="127.2" cy="185.4" r=".49" fill="#f0f"/>
<circle cx="127.2" cy="185.4" r=".49" fill="none" stroke="#f0f" stroke-width=".25"/>
<circle cx="122.1" cy="190.5" r=".49" fill="#f0f"/>
<circle cx="122.1" cy="190.5" r=".49" fill="none" stroke="#f0f" stroke-width=".25"/>
<circle cx="363.4" cy="208.3" r=".49" fill="#f0f"/>
<circle cx="363.4" cy="208.3" r=".49" fill="none" stroke="#f0f" stroke-width=".25"/>
<circle cx="213.5" cy="55.9" r=".49" fill="#f0f"/>
<circle cx="213.5" cy="55.9" r=".49" fill="none" stroke="#f0f" stroke-width=".25"/>
<circle cx="216.1" cy="58.4" r=".49" fill="#f0f"/>
<circle cx="216.1" cy="58.4" r=".49" fill="none" stroke="#f0f" stroke-width=".25"/>
<circle cx="45.9" cy="170.2" r=".49" fill="#f0f"/>
<circle cx="45.9" cy="170.2" r=".49" fill="none" stroke="#f0f" stroke-width=".25"/>
<circle cx="43.4" cy="172.7" r=".49" fill="#f0f"/>
<circle cx="43.4" cy="172.7" r=".49" fill="none" stroke="#f0f" stroke-width=".25"/>
<circle cx="211" cy="144.8" r=".49" fill="#f0f"/>
<circle cx="211" cy="144.8" r=".49" fill="none" stroke="#f0f" stroke-width=".25"/>
<circle cx="223.7" cy="170.2" r=".49" fill="#f0f"/>
<circle cx="223.7" cy="170.2" r=".49" fill="none" stroke="#f0f" stroke-width=".25"/>
<circle cx="221.2" cy="175.3" r=".49" fill="#f0f"/>
<circle cx="221.2" cy="175.3" r=".49" fill="none" stroke="#f0f" stroke-width=".25"/>
<circle cx="335.5" cy="208.3" r=".49" fill="#f0f"/>
<circle cx="335.5" cy="208.3" r=".49" fill="none" stroke="#f0f" stroke-width=".25"/>
<circle cx="208.5" cy="147.3" r=".49" fill="#f0f"/>
<circle cx="208.5" cy="147.3" r=".49" fill="none" stroke="#f0f" stroke-width=".25"/>
<circle cx="320.2" cy="162.6" r=".49" fill="#f0f"/>
<circle cx="320.2" cy="162.6" r=".49" fill="none" stroke="#f0f" stroke-width=".25"/>
<circle cx="317.7" cy="160" r=".49" fill="#f0f"/>
<circle cx="317.7" cy="160" r=".49" fill="none" stroke="#f0f" stroke-width=".25"/>
<circle cx="84" cy="155" r=".49" fill="#f0f"/>
<circle cx="84" cy="155" r=".49" fill="none" stroke="#f0f" stroke-width=".25"/>
<circle cx="84" cy="177.8" r=".49" fill="#f0f"/>
<circle cx="84" cy="177.8" r=".49" fill="none" stroke="#f0f" stroke-width=".25"/>
<circle cx="76.4" cy="175.3" r=".49" fill="#f0f"/>
<circle cx="76.4" cy="175.3" r=".49" fill="none" stroke="#f0f" stroke-width=".25"/>
<circle cx="241.5" cy="76.2" r=".49" fill="#f0f"/>
<circle cx="241.5" cy="76.2" r=".49" fill="none" stroke="#f0f" stroke-width=".25"/>
<circle cx="106.9" cy="248.9" r=".49" fill="#f0f"/>
<circle cx="106.9" cy="248.9" r=".49" fill="none" stroke="#f0f" stroke-width=".25"/>
<text font-size="8.1" x="124.7" y="9.1">BoosterPack Headers and Peripherals</text>
<text font-size="5.3" x="165.3" y="288.8">External flash</text>
<g font-size="4.8">
<text x="157.7" y="156.3">CC2650 IO block</text>
<text x="328.6" y="265.8">LAUNCHXL-CC2650</text>
</g>
<g font-size="4.1">
<text x="350.7" y="38.9">5V and 3V header</text>
<text x="336.8" y="124">Jumpers to be mounted on P6</text>
</g>
<g font-size="3.8">
<text x="333.7" y="275">FGK, KHT</text>
<text x="333.7" y="282.6">NN</text>
</g>
<g font-size="3.3">
<text x="318.5" y="261.8">Title:</text>
<text x="318.5" y="272">Drawn:</text>
<text x="318.5" y="279.6">Checked:</text>
<text x="318.5" y="287.2">Size:</text>
<text x="348.9" y="287.2">Rev:</text>
<text x="379.4" y="287.2">Sheet:</text>
<text x="328.6" y="289.8">A3</text>
<text x="359.1" y="289.8">1.3.0</text>
<text x="392.1" y="289.8">2</text>
<text x="397.2" y="289.8">of 5</text>
</g>
<g font-size="2.3">
<text x="81.5" y="27">CC2650_VDD</text>
<text x="117.5" y="27">+5V</text>
<text x="86.6" y="34.9">1</text>
<text x="91.1" y="35.1">1</text>
<text x="108.7" y="35.1">2</text>
<text x="114.5" y="34.9">21</text>
<text x="249.1" y="34.9">40</text>
<text x="253.7" y="35.1">1</text>
<text x="271.2" y="35.1">2</text>
<text x="277.1" y="34.9">20</text>
<text x="86.6" y="37.5">2</text>
<text x="86.6" y="40">3</text>
<text x="91.1" y="37.6">3</text>
<text x="91.1" y="40.1">5</text>
<text x="108.7" y="37.6">4</text>
<text x="108.7" y="40.1">6</text>
<text x="114.5" y="37.5">22</text>
<text x="114.5" y="40">23</text>
<text x="249.1" y="37.5">39</text>
<text x="249.1" y="40">38</text>
<text x="253.7" y="37.6">3</text>
<text x="253.7" y="40.1">5</text>
<text x="271.2" y="37.6">4</text>
<text x="271.2" y="40.1">6</text>
<text x="277.1" y="40">18</text>
<text x="277.1" y="37.5">19</text>
<text x="86.6" y="42.5">4</text>
<text x="86.6" y="45.1">5</text>
<text x="86.6" y="47.6">6</text>
<text x="89.9" y="47.8">11</text>
<text x="91.1" y="42.7">7</text>
<text x="91.1" y="45.2">9</text>
<text x="108.7" y="42.7">8</text>
<text x="108.7" y="45.2">10</text>
<text x="108.7" y="47.8">12</text>
<text x="114.5" y="42.5">24</text>
<text x="114.5" y="45.1">25</text>
<text x="114.5" y="47.6">26</text>
<text x="249.1" y="42.5">37</text>
<text x="249.1" y="45.1">36</text>
<text x="249.1" y="47.6">35</text>
<text x="252.4" y="47.8">11</text>
<text x="253.7" y="42.7">7</text>
<text x="253.7" y="45.2">9</text>
<text x="271.2" y="42.7">8</text>
<text x="271.2" y="45.2">10</text>
<text x="271.2" y="47.8">12</text>
<text x="277.1" y="42.5">17</text>
<text x="277.1" y="45.1">16</text>
<text x="277.1" y="47.6">15</text>
<text x="350.5" y="44.8">CC2650_VDD</text>
<text x="86.6" y="50.2">7</text>
<text x="86.6" y="52.7">8</text>
<text x="89.9" y="50.3">13</text>
<text x="89.9" y="52.8">15</text>
<text x="108.7" y="50.3">14</text>
<text x="108.7" y="52.8">16</text>
<text x="114.5" y="50.2">27</text>
<text x="114.5" y="52.7">28</text>
<text x="249.1" y="50.2">34</text>
<text x="249.1" y="52.7">33</text>
<text x="252.4" y="50.3">13</text>
<text x="252.4" y="52.8">15</text>
<text x="271.2" y="50.3">14</text>
<text x="271.2" y="52.8">16</text>
<text x="277.1" y="52.7">13</text>
<text x="277.1" y="50.2">14</text>
<text x="362.9" y="50.3">1</text>
<text x="362.9" y="52.8">2</text>
<text x="86.6" y="55.2">9</text>
<text x="86.6" y="57.8">10</text>
<text x="89.9" y="55.4">17</text>
<text x="89.9" y="57.9">19</text>
<text x="108.7" y="55.4">18</text>
<text x="108.7" y="57.9">20</text>
<text x="114.5" y="55.2">29</text>
<text x="114.5" y="57.8">30</text>
<text x="249.1" y="55.2">32</text>
<text x="249.1" y="57.8">31</text>
<text x="252.4" y="55.4">17</text>
<text x="252.4" y="57.9">19</text>
<text x="271.2" y="55.4">18</text>
<text x="271.2" y="57.9">20</text>
<text x="277.1" y="55.2">12</text>
<text x="277.1" y="57.8">11</text>
<text x="362.9" y="55.4">3</text>
<text x="356.3" y="72.7">+5V</text>
<text x="362.9" y="78.2">1</text>
<text x="362.9" y="80.8">2</text>
<text x="362.9" y="83.3">3</text>
<text x="78.2" y="148.9">CC2650_VDD</text>
<text x="347.7" y="144.3">2</text>
<text x="347.7" y="146.8">4</text>
<text x="365.2" y="144.3">1</text>
<text x="365.2" y="146.8">3</text>
<text x="159.7" y="164.6">5</text>
<text x="159.7" y="167.1">6</text>
<text x="189.9" y="164.6">26</text>
<text x="189.9" y="167.1">27</text>
<text x="159.7" y="169.7">7</text>
<text x="159.7" y="172.2">8</text>
<text x="189.9" y="169.7">28</text>
<text x="189.9" y="172.2">29</text>
<text x="158.4" y="177.3">10</text>
<text x="158.4" y="179.8">11</text>
<text x="159.7" y="174.8">9</text>
<text x="189.9" y="174.8">30</text>
<text x="189.9" y="177.3">31</text>
<text x="189.9" y="179.8">32</text>
<text x="158.4" y="182.4">12</text>
<text x="158.4" y="184.9">14</text>
<text x="189.9" y="182.4">36</text>
<text x="189.9" y="184.9">37</text>
<text x="158.4" y="187.5">15</text>
<text x="158.4" y="190">16</text>
<text x="189.9" y="187.5">38</text>
<text x="189.9" y="190">39</text>
<text x="158.4" y="192.5">17</text>
<text x="158.4" y="195.1">18</text>
<text x="158.4" y="197.6">19</text>
<text x="189.9" y="192.5">40</text>
<text x="189.9" y="195.1">41</text>
<text x="189.9" y="197.6">42</text>
<text x="332.4" y="193.8" transform="rotate(-90 332.4 193.8)">2</text>
<text x="334.9" y="193.8" transform="rotate(-90 334.9 193.8)">4</text>
<text x="360.3" y="193.8" transform="rotate(-90 360.3 193.8)">1</text>
<text x="362.9" y="193.8" transform="rotate(-90 362.9 193.8)">3</text>
<text x="390.8" y="193.8" transform="rotate(-90 390.8 193.8)">2</text>
<text x="403.5" y="193.8" transform="rotate(-90 403.5 193.8)">2</text>
<text x="158.4" y="200.2">20</text>
<text x="158.4" y="202.7">21</text>
<text x="189.9" y="200.2">43</text>
<text x="332.4" y="206.3" transform="rotate(-90 332.4 206.3)">1</text>
<text x="334.9" y="206.3" transform="rotate(-90 334.9 206.3)">3</text>
<text x="360.3" y="206.3" transform="rotate(-90 360.3 206.3)">2</text>
<text x="362.9" y="206.3" transform="rotate(-90 362.9 206.3)">4</text>
<text x="390.8" y="206.3" transform="rotate(-90 390.8 206.3)">1</text>
<text x="403.5" y="206.3" transform="rotate(-90 403.5 206.3)">1</text>
<text x="104.3" y="242.9">CC2650_VDD</text>
<text x="155.1" y="240.4">CC2650_VDD</text>
<text x="205.9" y="250.5">CC2650_VDD</text>
<text x="167.3" y="263.7">1</text>
<text x="167.3" y="258.6">5</text>
<text x="167.3" y="261.1">6</text>
<text x="197.6" y="258.6">8</text>
<text x="167.3" y="266.2">3</text>
<text x="167.3" y="268.7">7</text>
<text x="197.6" y="268.7">2</text>
<text x="167.3" y="273.8">4</text>
<text x="167.3" y="276.4">9</text>
<text x="318.5" y="294">Date:</text>
<text x="354" y="294">Monday, June 06, 2016</text>
</g>
<g font-size="2.3" fill="#000080">
<text x="94.2" y="32.6">J1</text>
<text x="256.7" y="32.6">J2</text>
<text x="370.8" y="45.3">P1</text>
<text x="228.8" y="52.9">R47</text>
<text x="228.8" y="50.4">R46</text>
<text x="239" y="52.9">DNM</text>
<text x="239" y="50.4">DNM</text>
<text x="228.8" y="55.5">R48</text>
<text x="228.8" y="58">R49</text>
<text x="239" y="55.5">DNM</text>
<text x="239" y="58">DNM</text>
<text x="91.6" y="63.1">SSQ-110-23-L-D</text>
<text x="254.2" y="63.1">SSQ-110-23-L-D</text>
<text x="360.9" y="63.1">BB02-HC031-KB1-603000</text>
<text x="228.8" y="68.2">R52</text>
<text x="228.8" y="70.7">0</text>
<text x="293.6" y="68.2">R51</text>
<text x="293.6" y="70.7">DNM</text>
<text x="370.8" y="73.2">P2</text>
<text x="360.9" y="91">BB02-HC031-KB1-603000</text>
<text x="363.4" y="129.1">M13</text>
<text x="372.3" y="129.1">M14</text>
<text x="350.7" y="139.3">P6</text>
<text x="350.7" y="154.5">BB02-HJ041-KB1-603000</text>
<text x="78.9" y="162.1">R2</text>
<text x="78.9" y="164.7">3.3k</text>
<text x="86.6" y="162.1">R3</text>
<text x="86.6" y="164.7">3.3k</text>
<text x="162.8" y="162.1">U1B</text>
<text x="338" y="179.9">R56</text>
<text x="366" y="179.9">R55</text>
<text x="338" y="182.5">100</text>
<text x="366" y="182.5">100</text>
<text x="393.9" y="185">R15</text>
<text x="406.6" y="185">R14</text>
<text x="393.9" y="187.5">180</text>
<text x="406.6" y="187.5">220</text>
<text x="338" y="197.7">SW1</text>
<text x="367.5" y="197.7">SW2</text>
<text x="395.4" y="197.7">CR1</text>
<text x="408.1" y="197.7">CR2</text>
<text x="338" y="200.2">1188E-1K2-V</text>
<text x="367.5" y="200.7">1188E-1K2-V</text>
<text x="162.8" y="207.9">CC2650F128RGZ</text>
<text x="397.5" y="215.7" transform="rotate(-90 397.5 215.7)">LPL296-J2L2-25</text>
<text x="410.2" y="215.9" transform="rotate(-90 410.2 215.9)">LS L296-P2Q2-1</text>
<text x="160.2" y="251">R11</text>
<text x="101.8" y="256.1">R60</text>
<text x="117" y="256.1">R59</text>
<text x="160.2" y="253.6">2.2k</text>
<text x="170.4" y="256.1">U4</text>
<text x="101.8" y="258.7">DNM</text>
<text x="117" y="258.7">DNM</text>
<text x="211" y="266.3">C30</text>
<text x="211" y="268.8">100nF</text>
<text x="170.4" y="281.5">MX25R8035FZUIL0</text>
</g>
<g font-size="2.3" fill="#f00">
<text x="226.8" y="34.9">DIO7_GLED</text>
<text x="64.2" y="40">DIO3_TXD</text>
<text x="64.2" y="37.4">DIO23_Analog</text>
<text x="127.7" y="40">DIO25_Analog</text>
<text x="226.8" y="40">DIO20_Flash_CS</text>
<text x="226.8" y="37.4">DIO6_RLED</text>
<text x="285.2" y="40">DIO11_CS</text>
<text x="285.2" y="37.6">DIO12</text>
<text x="64.2" y="42.5">DIO2_RXD</text>
<text x="64.2" y="47.6">DIO24_Analog</text>
<text x="64.2" y="45.3">DIO22</text>
<text x="127.7" y="47.6">DIO28_Analog</text>
<text x="127.7" y="45">DIO27_Analog</text>
<text x="127.7" y="42.5">DIO26_Analog</text>
<text x="226.8" y="45">DIO18_RTS/SWO</text>
<text x="226.8" y="42.5">DIO19_CTS</text>
<text x="226.8" y="47.6">BP_RESET</text>
<text x="285.2" y="47.6">DIO9_MOSI</text>
<text x="285.2" y="45">LP_RESET</text>
<text x="64.2" y="50.1">DIO10_SCLK</text>
<text x="64.2" y="52.9">DIO21</text>
<text x="127.7" y="50.1">DIO29_Analog</text>
<text x="127.7" y="52.7">DIO30_Analog</text>
<text x="183.8" y="51.9">CC2650_TMS</text>
<text x="285.2" y="50.1">DIO8_MISO</text>
<text x="285.2" y="52.7">DIO13_BTN1</text>
<text x="64.2" y="55.2">DIO4_SCL</text>
<text x="64.2" y="57.7">DIO5_SDA</text>
<text x="127.7" y="55.4">DIO0</text>
<text x="127.7" y="58">DIO1</text>
<text x="183.8" y="59.5">DIO17_TDI</text>
<text x="183.8" y="57">DIO16_TDO</text>
<text x="183.8" y="54.4">CC2650_TCK</text>
<text x="285.2" y="55.2">DIO14_BTN2</text>
<text x="285.2" y="58">DIO15</text>
<text x="183.8" y="62.1">CC2650_RESET</text>
<text x="142.9" y="164.6">DIO0</text>
<text x="142.9" y="167.2">DIO1</text>
<text x="196.3" y="164.4">DIO16_TDO</text>
<text x="196.3" y="167">DIO17_TDI</text>
<text x="11.1" y="173.8">CC2650_TXD</text>
<text x="11.1" y="171.3">CC2650_RXD</text>
<text x="142.9" y="169.5">DIO2_RXD</text>
<text x="142.9" y="172">DIO3_TXD</text>
<text x="196.3" y="169.5">DIO18_RTS/SWO</text>
<text x="196.3" y="172">DIO19_CTS</text>
<text x="272" y="170.8">CC2650_SWO</text>
<text x="142.9" y="179.7">DIO6_RLED</text>
<text x="142.9" y="177.1">DIO5_SDA</text>
<text x="142.9" y="174.6">DIO4_SCL</text>
<text x="196.3" y="177.3">DIO21</text>
<text x="196.3" y="179.9">DIO22</text>
<text x="196.3" y="174.6">DIO20_Flash_CS</text>
<text x="142.9" y="182.2">DIO7_GLED</text>
<text x="142.9" y="184.7">DIO8_MISO</text>
<text x="196.3" y="182.2">DIO23_Analog</text>
<text x="196.3" y="184.7">DIO24_Analog</text>
<text x="142.9" y="189.8">DIO10_SCLK</text>
<text x="142.9" y="187.3">DIO9_MOSI</text>
<text x="196.3" y="187.3">DIO25_Analog</text>
<text x="196.3" y="189.8">DIO26_Analog</text>
<text x="142.9" y="197.4">DIO13_BTN1</text>
<text x="142.9" y="192.4">DIO11_CS</text>
<text x="142.9" y="195.1">DIO12</text>
<text x="196.3" y="192.4">DIO27_Analog</text>
<text x="196.3" y="194.9">DIO28_Analog</text>
<text x="196.3" y="197.4">DIO29_Analog</text>
<text x="142.9" y="200">DIO14_BTN2</text>
<text x="142.9" y="202.7">DIO15</text>
<text x="196.3" y="200">DIO30_Analog</text>
</g>
<g font-size="2.3" fill="#004080">
<text x="164" y="166.2">DIO_0</text>
<text x="179" y="166.2">DIO_16</text>
<text x="164" y="168.7">DIO_1</text>
<text x="164" y="171.3">DIO_2</text>
<text x="164" y="173.8">DIO_3</text>
<text x="179" y="168.7">DIO_17</text>
<text x="179" y="171.3">DIO_18</text>
<text x="179" y="173.8">DIO_19</text>
<text x="164" y="176.4">DIO_4</text>
<text x="164" y="178.9">DIO_5</text>
<text x="179" y="176.4">DIO_20</text>
<text x="179" y="178.9">DIO_21</text>
<text x="164" y="181.4">DIO_6</text>
<text x="164" y="184">DIO_7</text>
<text x="179" y="181.4">DIO_22</text>
<text x="179" y="184">DIO_23</text>
<text x="164" y="186.5">DIO_8</text>
<text x="164" y="189.1">DIO_9</text>
<text x="164" y="191.6">DIO_10</text>
<text x="179" y="186.5">DIO_24</text>
<text x="179" y="189.1">DIO_25</text>
<text x="179" y="191.6">DIO_26</text>
<text x="164" y="194.1">DIO_11</text>
<text x="164" y="196.7">DIO_12</text>
<text x="179" y="194.1">DIO_27</text>
<text x="179" y="196.7">DIO_28</text>
<text x="164" y="199.2">DIO_13</text>
<text x="164" y="201.8">DIO_14</text>
<text x="179" y="199.2">DIO_29</text>
<text x="179" y="201.8">DIO_30</text>
<text x="164" y="204.3">DIO_15</text>
<text x="171.7" y="260.2">SI/SIO0</text>
<text x="171.7" y="262.7">SCLK</text>
<text x="189.7" y="260.2">VCC</text>
<text x="171.7" y="265.3">nCS</text>
<text x="171.7" y="267.8">nWP/SIO2</text>
<text x="171.7" y="275.4">GND</text>
<text x="171.7" y="270.3">nRST/SIO3</text>
<text x="185.4" y="270.3">SO/SIO1</text>
<text x="171.7" y="278">EGP</text>
</g>
<g font-size="1.8">
<text x="44.2" y="1.9">1</text>
<text x="127.1" y="1.9">2</text>
<text x="210.1" y="1.9">3</text>
<text x="293" y="1.9">4</text>
<text x="376" y="1.9">5</text>
<text x=".8" y="40.6">A</text>
<text x="418.2" y="40.6">A</text>
<text x=".8" y="113.6">B</text>
<text x="418.2" y="113.6">B</text>
<text x=".8" y="186.6">C</text>
<text x="418.2" y="186.6">C</text>
<text x=".8" y="259.5">D</text>
<text x="418.2" y="259.5">D</text>
<text x="44.2" y="296.3">1</text>
<text x="127.1" y="296.3">2</text>
<text x="210.1" y="296.3">3</text>
<text x="293" y="296.3">4</text>
<text x="376" y="296.3">5</text>
</g>
</svg>
